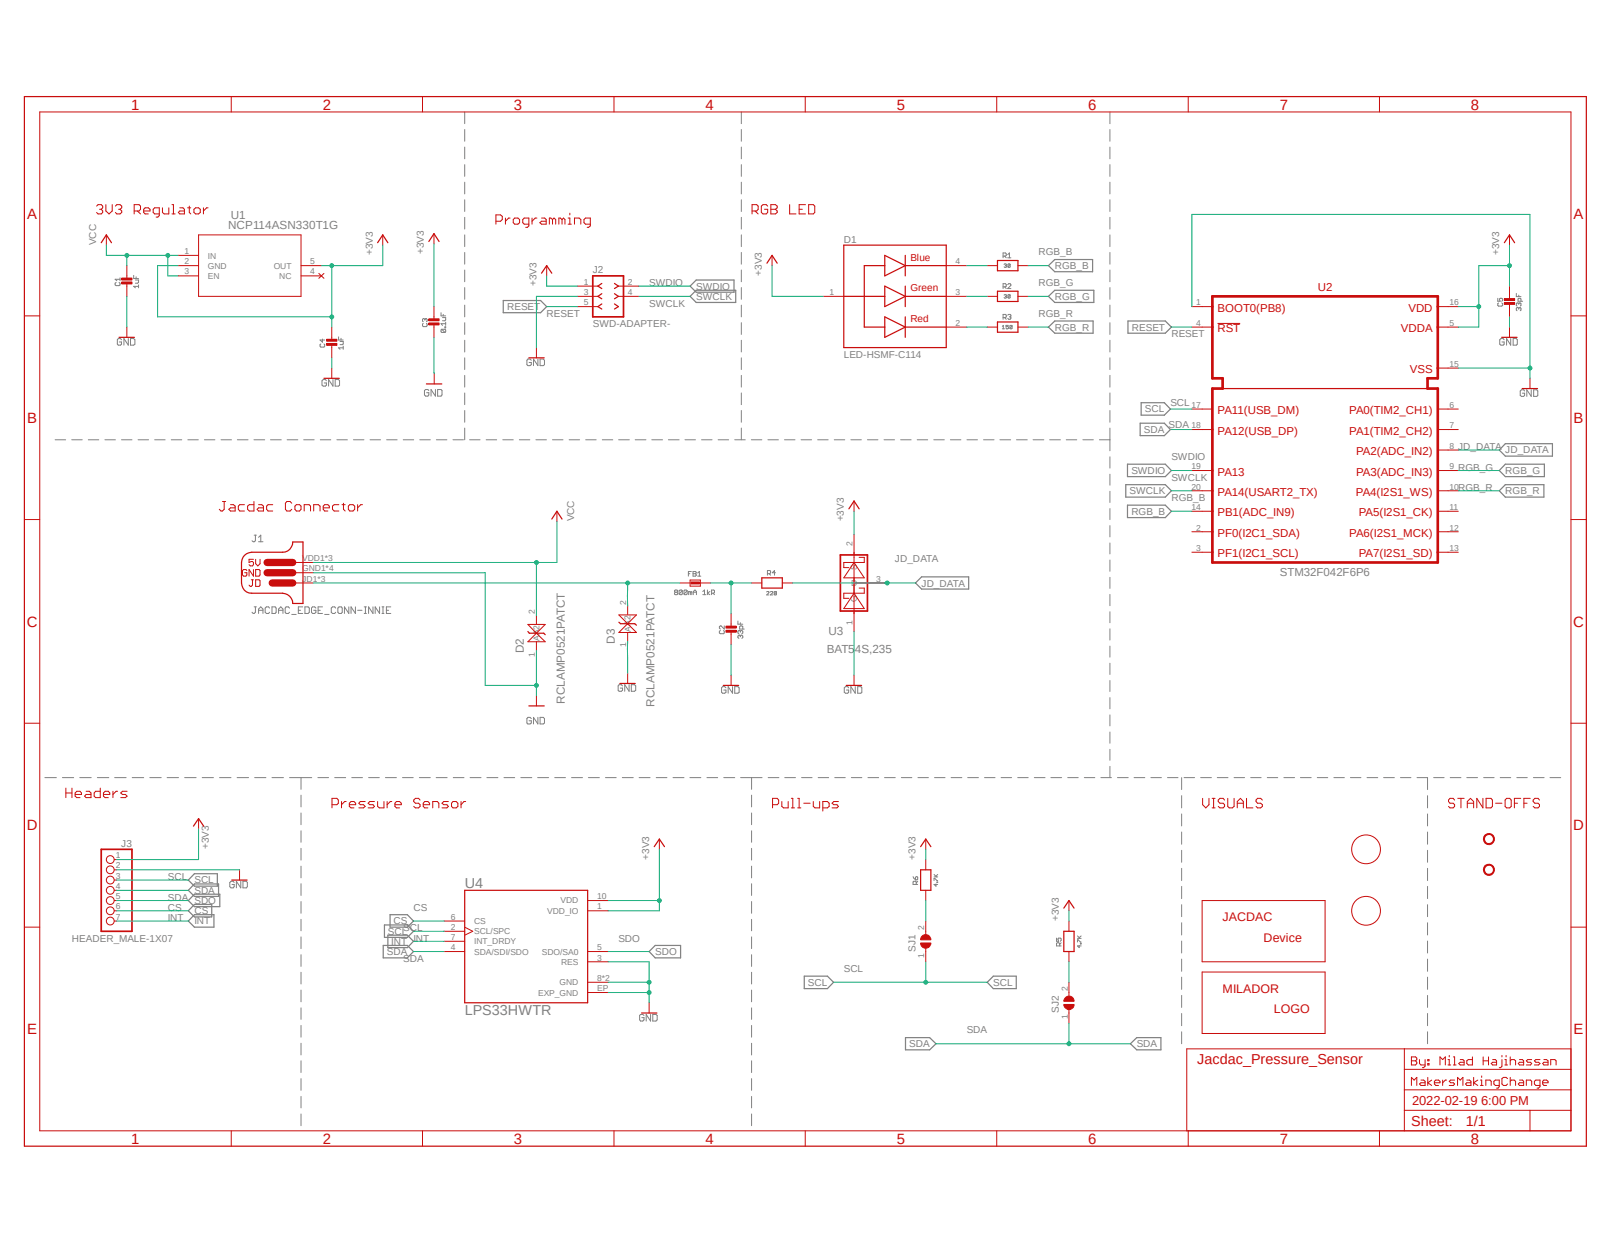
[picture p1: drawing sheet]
<svg xmlns="http://www.w3.org/2000/svg" width="279mm" height="216mm" viewBox="0 0 279 216" stroke-linecap="round" stroke-linejoin="round" font-family="sans-serif">
<path d="M3.9 16.6l271.6 182.7M275.5 16.6l-271.6 182.7" fill="none" stroke="#fff" stroke-width=".17"/>
<g fill="none" stroke="#808080" stroke-width=".17">
<path d="M80.6 19.4v2.1M128.7 19.4v2.1M192.6 19.4v2.1M80.6 22.5v2M80.6 25.5v2.1M80.6 28.6v2M80.6 31.6v2.1M80.6 34.7v2M80.6 37.7v2.1M128.7 22.5v2M128.7 25.5v2.1M128.7 28.6v2"/>
<path d="M128.7 31.6v2.1M128.7 34.7v2M128.7 37.7v2.1M192.6 22.5v2M192.6 25.5v2.1M192.6 28.6v2M192.6 31.6v2.1M192.6 34.7v2M192.6 37.7v2.1M20.2 49l-.2 .1v.3l.2 .2h.5l.1-.2v-.3l-.1-.1M20.8 48.2v.5M20.8 48.5h-.8l.3 .2"/>
<path d="M21.1 59l-.2-.2h-.4l-.1 .2v.7l.1 .2h.4l.2-.2v-.3h-.4M22.3 58.8v1.1l-.8-1.1v1.1M22.6 58.8h.6l.2 .2v.7l-.2 .2h-.6zM23.2 47.8v.5h.8M23.5 48.6h.5v.4l-.5 .1M23.6 48v.3M24 49.7h-.8l.3 .3M24 49.4v.6M55.7 59.7l-.2 .1 .2 .4h.5l.1-.1-.1-.4M56 58.8v.6l-.5-.4h.8M58.8 58.5v.5h.8M59 59.3h.6v.4l-.2 .1h-.4"/>
<path d="M59.2 58.7v.3M73.4 56.1l-.1 .2 .1 .4h.6l.1-.2-.1-.4M73.7 55.5l-.3-.2-.1 .2 .1 .3M73.7 55.5l.2-.2 .2 .2-.1 .3M73.7 55.5v.1M76.5 54.3v.5h.8M76.7 57.1l-.2 .5 .2 .1h.5M76.7 57.1h.5l.1 .2-.1 .4M76.7 57.1l.5 .6M76.8 55.1h.5l-.1 .6h-.4M76.9 54.6v.2M77.2 56.7h.1v.2h-.1z"/>
<path d="M77.3 55.9v.6M77.3 56.2h-.8l.3 .3M80.6 40.8v2M80.6 43.8v2M80.6 46.9v2M80.6 49.9v2M80.6 53v2M80.6 56v2M80.6 59.1v2M128.7 40.8v2M128.7 43.8v2M128.7 46.9v2"/>
<path d="M128.7 49.9v2M128.7 53v2M128.7 56v2M128.7 59.1v2M173.9 56.6l.2-.1v.6M173.9 57.1h.4M174.1 55.1h.4l.1-.1-.1-.4h-.4v.8M174.1 44.4h.4l.1-.1-.1-.4h-.4v.8M174.1 49.8h.4l.1-.1-.1-.5h-.4v.9M174.2 45.9h.5l-.2 .2M174.2 51.2h.5l-.2 .2M174.3 44.4l.3 .3"/>
<path d="M174.3 49.8l.3 .3M174.3 55.1l.3 .3M174.5 46.1h.1M174.5 51.4h.1M174.5 46.1l.2 .2h-.5M174.5 51.4l.2 .2h-.5M174.9 44.2l.3-.3v.8M174.9 44.7h.5M174.9 49.4l.1-.2h.3l.1 .3-.5 .6h.5M174.9 54.7l.4-.1 .1 .1-.1 .3M175 56.5h-.4v.3l.2-.2 .2 .2-.1 .3-.3-.1M175.2 55h.1"/>
<path d="M175.3 45.9h-.4v.4M175.3 45.9v.4h-.4M175.3 51.2h-.4v.4M175.3 51.2v.4h-.4M175.3 45.9l-.4 .4M175.3 51.2l-.4 .4M175.3 55l.1 .1-.1 .3h-.3l-.1-.2M175.6 56.6v.4h-.3M175.6 56.6h-.3v.4M175.6 56.6l-.3 .4M192.6 40.8v2M192.6 43.8v2"/>
<path d="M192.6 46.9v2M192.6 49.9v2M192.6 53v2M192.6 56v2M192.6 59.1v2M259.9 51.8v.5h.4l-.1-.3 .1-.2 .5 .1v.3l-.2 .1M260.1 52.6l-.2 .1 .2 .4h.5l.2-.1v-.3l-.2-.1M261 59l-.1-.2h-.4l-.2 .2v.7l.2 .2h.4l.1-.2v-.3h-.4M262.2 58.8v1.1l-.7-1.1v1.1M262.6 58.8h.5l.2 .2v.7l-.2 .2h-.5zM263.1 50.9v.6h.8M263.6 53.5l-.2-.1-.3 .1 .2 .4"/>
<path d="M263.6 52.7l-.2-.1-.3 .1 .2 .4M263.6 53.5l.1-.1 .2 .1-.1 .4M263.6 51.2v.3M263.6 52.7v.1M263.6 53.5v.2M263.6 52.7l.1-.1 .2 .1-.1 .4M263.9 52.3v-.4l-.3-.1-.2 .1v.4h.8M9.6 76.3h1.8M12.4 76.3h1.9M15.3 76.3h1.8M18.2 76.3h1.8M21.1 76.3h1.8"/>
<path d="M24 76.3h1.8M26.8 76.3h1.9M29.7 76.3h1.8M32.6 76.3h1.8M35.5 76.3h1.8M38.4 76.3h1.8M41.2 76.3h1.9M44.1 76.3h1.8M46.9 76.3h1.9M49.8 76.3h1.9M52.7 76.3h1.8M55.6 76.3h1.8"/>
<path d="M56.6 66.1l-.1-.2h-.4l-.2 .2v.7l.2 .2h.4l.1-.2v-.3h-.3M57.8 65.9v1.1l-.8-1.1v1.1M58.2 65.9h.6l.1 .2v.7l-.1 .2h-.6zM58.5 76.3h1.8M59.6 60.4h-.8l.2 .2M59.6 60.1v.5M61.3 76.3h1.9M64.2 76.3h1.8M67.1 76.3h1.8M70 76.3h1.8M72.9 76.3h1.8M74.4 67.8l-.1-.2h-.4l-.2 .2v.7l.2 .2h.4l.1-.2v-.3h-.4"/>
<path d="M75.6 67.6v1.1l-.8-1.1v1.1M75.7 76.3h1.9M75.9 67.6h.6l.2 .2v.7l-.2 .2h-.6zM78.6 76.3h1.8M80.6 62.1v2M80.6 65.2v2M80.6 68.2v2M80.6 71.2v2.1M80.6 74.3v2M81.5 76.3h1.8M84.4 76.3h1.8M87.2 76.3h1.9"/>
<path d="M90.1 76.3h1.8M92.2 62.5l-.2-.2h-.4l-.2 .2v.8l.2 .2h.4l.2-.2v-.4h-.4M93 76.3h1.8M93.3 62.3v1.2l-.7-1.2v1.2M93.7 62.3h.6l.2 .2v.8l-.2 .2h-.6zM95.9 76.3h1.8M98.8 76.3h1.8M101.6 76.3h1.9M104.5 76.3h1.8M107.4 76.3h1.8M110.2 76.3h1.9M113.1 76.3h1.9"/>
<path d="M116 76.3h1.9M118.9 76.3h1.8M121.8 76.3h1.8M124.6 76.3h1.8M127.5 76.3h1.8M128.7 62.1v2M128.7 65.2v2M128.7 68.2v2M128.7 71.2v2.1M128.7 74.3v2M130.4 76.3h1.8M133.3 76.3h1.8"/>
<path d="M136.1 76.3h1.9M139 76.3h1.8M141.9 76.3h1.8M144.8 76.3h1.8M147.7 76.3h1.8M150.5 76.3h1.9M153.4 76.3h1.8M156.3 76.3h1.8M159.2 76.3h1.8M162.1 76.3h1.8M164.9 76.3h1.9M167.8 76.3h1.8"/>
<path d="M170.7 76.3h1.8M173.5 76.3h1.9M176.4 76.3h1.9M179.3 76.3h1.8M182.2 76.3h1.8M185 76.3h1.9M187.9 76.3h1.8M190.8 76.3h1.8M192.6 62.1v2M192.6 65.2v2M192.6 68.2v2M192.6 71.2v2.1"/>
<path d="M192.6 74.3v3.9M192.6 79.3v1.9M264.6 67.9l-.2-.3h-.4l-.2 .3v.7l.2 .2h.4l.2-.2v-.4h-.4M265.7 67.6v1.2l-.7-1.2v1.2M266.1 67.6h.6l.2 .3v.7l-.2 .2h-.6zM44.1 92.9h.4M44.3 92.9v1l-.2 .1-.4-.1M44.9 94h.7M44.9 93.3l.4-.4v1.1M119.5 99.6h.2M120 99.2h-.5v.8M120.3 99.2h.4l.1 .1-.1 .3 .1 .3-.1 .1h-.4z"/>
<path d="M120.3 99.6h.4M121.1 100h.5M121.1 99.4l.3-.2v.8M133.2 99.6h.4l.1-.5-.1-.1h-.4v.8M133.5 99.6l.2 .2M134.6 99.4h-.6l.4-.4v.8M192.6 82.3v1.9M192.6 85.3v1.9M192.6 88.3v1.9M192.6 91.2v2M192.6 94.2v1.9M192.6 97.2v1.9"/>
<path d="M44.1 105.3h.4M44.3 105.3v1l-.2 .2-.4-.2M44.9 106.5v-.8l.4-.4 .3 .4v.8M44.9 105.9h.7M46.8 105.5l-.2-.2h-.4l-.2 .2v.8l.2 .2h.4l.2-.2M47.2 105.3h.6l.1 .2v.8l-.1 .2h-.6zM48.3 105.9h.8M48.3 106.5v-.8l.4-.4 .4 .4v.8M50.2 105.5l-.2-.2h-.3l-.2 .2v.8l.2 .2h.3l.2-.2M50.6 106.6h.8M51.8 105.9h.4M52.5 105.3h-.7v1.2h.7"/>
<path d="M52.9 105.3h.6l.2 .2v.8l-.2 .2h-.6zM54.8 105.5l-.2-.2h-.4l-.1 .2v.8l.1 .2h.4l.2-.2v-.4h-.4M55.2 105.9h.4M56 105.3h-.8v1.2h.8M56.3 106.6h.8M58.3 105.5l-.2-.2h-.4l-.2 .2v.8l.2 .2h.4l.2-.2M58.8 105.3h.4l.2 .2v.8l-.2 .2h-.4l-.2-.2v-.8zM60.5 105.3v1.2l-.7-1.2v1.2M61.7 105.3v1.2l-.8-1.2v1.2M62.1 105.9h.7M63.2 106.5h.4M63.2 105.3h.4"/>
<path d="M63.4 105.3v1.2M64.7 105.3v1.2l-.7-1.2v1.2M65.9 105.3v1.2l-.8-1.2v1.2M66.3 106.5h.3M66.3 105.3h.3M66.5 105.3v1.2M67.1 105.9h.3M67.8 105.3h-.7v1.2h.7M108 119l-.2-.2h-.4l-.1 .2v.8l.1 .2h.4l.2-.2v-.4h-.3M109.2 118.8v1.2l-.8-1.2v1.2M109.6 118.8h.5l.2 .2v.8l-.2 .2h-.5zM117.2 102.8l-.1-.1 .1-.3 .4 .1-.1 .3"/>
<path d="M117.2 102.8l-.1 .2 .1 .2 .4-.1-.1-.3M117.2 102.8h.3M118.4 102.5l-.1-.1-.4 .1v.6M118.4 102.5v.6l-.1 .1-.4-.1M118.4 102.5l-.5 .6M119.3 102.5l-.2-.1-.4 .1v.6M119.3 102.5v.6l-.2 .1-.4-.1M119.3 102.5l-.6 .6M119.8 102.8l-.3-.1v.5M119.8 102.8v.4M119.8 102.8l.1-.1 .2 .1v.4M120.3 102.8h.6"/>
<path d="M120.3 103.2v-.5l.3-.3 .3 .3v.5M122 103.2h.5M122 102.7l.3-.3v.8M122.8 102.4v.8M123.2 102.7l-.4 .3 .4 .2M123.5 103h.4l.1-.2-.1-.4h-.4v.8M123.7 103l.3 .2M125 109.4l-.2 .2v.3l.2 .1h.6l.1-.1-.1-.5M125.7 108.6v.6l-.6-.6-.3 .2v.2l.2 .2M126 119.4l-.2-.2h-.4l-.2 .2v.7l.2 .2h.4l.2-.2v-.3h-.4M127.1 119.2v1.1l-.7-1.1v1.1M127.5 119.2h.6l.2 .2v.7l-.2 .2h-.6z"/>
<path d="M128.1 107.8v.5h.8M128.5 110.4l-.1-.2-.3 .2v.3l.1 .1M128.5 109.6l-.1-.2-.3 .2v.3l.1 .1M128.5 110.4l.1-.2 .3 .2v.3l-.2 .1M128.5 108.1v.2M128.5 109.6v.1M128.5 110.4v.1M128.5 109.6l.1-.2 .3 .2v.3l-.2 .1M128.9 109.2v-.4l-.2-.2-.3 .2v.4h.8M133.1 102.7h.3l-.3 .6h.3M133.7 102.7h.4l-.4 .6h.4M134.7 102.7h-.3v.5"/>
<path d="M134.7 102.7v.5h-.3M134.7 102.7l-.3 .5M147.3 119.4l-.2-.2h-.4l-.2 .2v.7l.2 .2h.4l.2-.2v-.3h-.4M148.4 119.2v1.1l-.7-1.1v1.1M148.8 119.2h.6l.2 .2v.7l-.2 .2h-.6zM192.6 100.2v1.9M192.6 103.2v1.9M192.6 106.2v1.9M192.6 109.1v2M192.6 112.1v1.9M192.6 115.1v2M192.6 118.1v1.9"/>
<path d="M7.8 135h2M10.8 135h2M13.8 135h2M16.9 135h2M19.9 135h2M22.9 135h2M26 135h2M29 135h2M32 135h2M35.1 135h1.9M38.1 135h2M41.1 135h2"/>
<path d="M44.2 135h1.9M47.2 135h2M50.2 135h3.9M52.2 135v2M52.2 138v2M55.2 135h1.8M58.1 135h1.9M61 135h1.9M64 135h1.8M66.9 135h1.9M69.8 135h1.9M72.8 135h1.9"/>
<path d="M75.7 135h1.9M78.7 135h1.8M81.6 135h1.9M84.5 135h1.9M87.5 135h1.8M90.4 135h1.9M92.2 124.7l-.2-.2h-.4l-.2 .2v.8l.2 .1h.4l.2-.1v-.4h-.4M93.3 135h1.9M93.3 124.5v1.1l-.7-1.1v1.1M93.7 124.5h.6l.2 .2v.8l-.2 .1h-.6zM96.3 135h1.8M99.2 135h1.9"/>
<path d="M102.1 135h1.9M105.1 135h1.8M108 135h1.9M110.9 135h1.9M113.9 135h1.8M116.8 135h1.9M119.7 135h1.9M122.7 135h1.8M125.6 135h1.9M128.5 135h3.7M130.4 135v2M130.4 138v2"/>
<path d="M133.3 135h1.9M136.2 135h1.8M139.1 135h1.8M142 135h1.8M144.9 135h1.8M147.7 135h1.9M150.6 135h1.9M153.5 135h1.9M156.4 135h1.8M159.3 135h1.8M162.2 135h1.8M165.1 135h1.8"/>
<path d="M167.9 135h1.9M170.9 135h1.8M173.7 135h1.9M176.6 135h1.8M179.5 135h1.9M182.4 135h1.8M185.3 135h1.8M188.2 135h1.8M191.1 135h1.8M192.6 121.1v1.9M192.6 124.1v1.9M192.6 127v2"/>
<path d="M192.6 130v2M192.6 133v2M193.9 135h1.9M196.8 135h1.9M199.7 135h1.8M202.6 135h1.8M205.1 135v2M205.1 138.1v2.1M205.5 135h1.8M208.4 135h1.8M211.2 135h1.9M214.2 135h1.8"/>
<path d="M217 135h1.9M219.9 135h1.8M222.8 135h1.9M225.7 135h1.8M228.6 135h1.8M231.5 135h1.8M234.4 135h1.8M237.2 135h1.9M240.1 135h1.9M243 135h1.9M245.9 135h1.8v2M247.7 138.1v2.1"/>
<path d="M248.8 135h1.8M251.7 135h1.8M254.6 135h1.8M257.5 135h1.8M260.3 135h1.9M263.2 135h1.8M266.1 135h1.9M269 135h1.8M40.6 153.2l-.1-.2h-.4l-.2 .2v.7l.2 .2h.4l.1-.2v-.4h-.3M41.8 153v1.1l-.8-1.1v1.1M42.2 153h.6l.1 .2v.7l-.1 .2h-.6zM52.2 141.1v2"/>
<path d="M52.2 144.2v2M52.2 147.2v2.1M52.2 150.3v2.1M52.2 153.4v2M52.2 156.5v2M52.2 159.6v1.9M130.4 141.1v2M130.4 144.2v2M130.4 147.2v2.1M130.4 150.3v2.1M130.4 153.4v2M130.4 156.5v2"/>
<path d="M130.4 159.6v1.9M158.5 152.1l.4 .6M158.9 152.3l.1-.2 .3 .2-.2 .4h-.2zM159 153.5v-.4l-.1-.1-.4 .1v.4h.8M159.3 153l-.3 .2M162.1 152.8v-.4l.6 .4M162.1 152.2h.6M162.1 151.8l.4 .4M162.4 153.4v.4l-.3-.3h.6M162.6 153.1l.1 .1zM162.7 151.8l-.3 .3M205.1 141.3v2"/>
<path d="M205.1 144.4v2.1M205.1 147.6v2M205.1 150.7v2.1M205.1 153.8v2.2M205.1 157v2.1M247.7 141.3v2M247.7 144.4v2.1M247.7 147.6v2M247.7 150.7v2.1M247.7 153.8v2.2M247.7 157v2.1M52.2 162.6v2"/>
<path d="M52.2 165.7v2M52.2 168.7v2.1M52.2 171.8v2.1M52.2 174.9v2M52.2 178v2M111.8 176.2l-.3-.1h-.3l-.2 .1v.8l.2 .2h.3l.3-.2v-.4h-.4M112.9 176.1v1.1l-.8-1.1v1.1M113.3 176.1h.5l.2 .1v.8l-.2 .2h-.5zM130.4 162.6v2M130.4 165.7v2M130.4 168.7v2.1M130.4 171.8v2.1"/>
<path d="M130.4 174.9v2M130.4 178v2M183.3 162.8v.6h.4l-.1-.3 .1-.3 .4 .1-.1 .5M183.9 164.2v-.5l-.4-.1-.2 .1v.5h.8M184.1 163.6l-.2 .3M187 163.5v-.4l.6 .4M187 162.9h.6M187 162.4l.4 .5M187.3 164.1v.4l-.3-.3h.6M187.5 163.7h.1v.1h-.1zM187.6 162.4l-.3 .3M205.1 160.1v2.2"/>
<path d="M205.1 163.3v2.1M205.1 166.5v2.1M205.1 169.6v2.1M205.1 172.8v2M205.1 175.9v2.1M205.1 179.1v2M247.7 160.1v2.2M247.7 163.3v2.1M247.7 166.5v2.1M247.7 169.6v2.1M247.7 172.8v2M247.7 175.9v2.1"/>
<path d="M247.7 179.1v2M52.2 181.1v2M52.2 184.1v2M52.2 187.2v2M52.2 190.3v2M52.2 193.3v2.1M130.4 181.1v2M130.4 184.1v2M130.4 187.2v2M130.4 190.3v2M130.4 193.3v2.1"/>
</g>
<g fill="none" stroke="#808080" stroke-width=".21">
<path d="M87.3 52.2h6.5l1.1 1-1.1 1.1h-6.5zM119.8 49.7l1-1.1h6.6v2.1h-6.6zM119.8 51.4l1-1h6.9v2.1h-6.9zM181.9 56.8l1.1-1.1h6.7v2.1h-6.7zM181.9 51.4l1.1-1h6.8v2.1h-6.8zM181.9 46.1l1.1-1.1h6.6v2.2h-6.6zM195.7 55.7h6.5l1.1 1.1-1.1 1h-6.5zM197.9 73.4h4.2l1 1.1-1 1.1h-4.2zM198 69.9h4.1l1 1.1-1 1.1h-4.1zM261.2 77h8.2v2.2h-8.2l-1-1.1zM195.4 84.1h6.8l1.1 1.1-1.1 1.1h-6.8zM195.7 80.6h6.5l1.1 1.1-1.1 1h-6.5z"/>
<path d="M195.7 87.7h6.5l1.1 1-1.1 1.1h-6.5zM260.2 85.2l1-1.1h6.7v2.2h-6.7zM261.2 80.6h6.8v2.1h-6.8l-1-1zM158.9 101.2l1-1.1h8.2v2.1h-8.2zM33.7 153.4h4.2v2.2h-4.2l-1-1.1zM33.7 158.7h3.4v2.2h-3.4l-1-1zM33.7 157h3v2.1h-3l-1-1zM33.7 155.2h4.4v2.2h-4.4l-1-1.1zM33.7 151.6h4v2.2h-4l-1-1.1zM67.7 158.7h3l1.1 1.2-1.1 1h-3zM66.5 164.1h4.2l1.1 1-1.1 1.1h-4.2zM66.7 160.5h4l1.1 1.1-1.1 1.1h-4z"/>
<path d="M67.3 162.3h3.4l1.1 1.1-1.1 1.1h-3.4zM112.6 165.1l1.1-1h4.4v2.1h-4.4zM139.6 169.4h4l1.1 1.1-1.1 1.1h-4zM171.3 170.5l1.1-1.1h4v2.2h-4zM157.1 180.1h4.2l1.1 1-1.1 1.1h-4.2zM196.2 181.1l1.1-1h4.2v2.1h-4.2z"/>
</g>
<g fill="none" stroke="#c90d0c" stroke-width=".17">
<path d="M16.8 35.8l.2-.3h.6l.2 .3v.3l-.2 .2M17.3 36.3h.3M17.6 36.3l.2 .3v.3l-.2 .2h-.6l-.2-.2M18.4 35.5v1.1l.5 .5 .6-.5v-1.1M20 35.8l.3-.3h.5l.3 .3v.3l-.3 .2M20.6 36.3h.2M20.8 36.3l.3 .3v.3l-.3 .2h-.5l-.3-.2M23.3 36.6h.8l.3-.3v-.5l-.3-.3h-.8v1.6M23.8 36.6l.6 .5M24.9 36.6h1.1v-.3l-.3-.2h-.5l-.3 .2v.6l.3 .2h.5M27.6 37.1h-.8l-.2-.2v-.6l.2-.2h.8v1.3l-.2 .3h-.3M28.2 36.1v.8l.3 .2h.8v-1"/>
<path d="M29.8 35.5h.3v1.6M29.8 37.1h.6M31.2 36.1h.5l.3 .2v.8h-.8l-.3-.2 .3-.3h.8M32.6 36.1h.5M32.9 35.8v1.1l.2 .2M33.7 36.3l.3-.2h.5l.3 .2v.6l-.3 .2h-.5l-.3-.2zM35.3 36.1v1M36.1 36.1h-.2l-.6 .5M86.1 38.4h.8l.3-.3v-.6l-.3-.2h-.8v1.6M87.7 37.8v1.1M88.5 37.8h-.2l-.6 .6M89.3 37.8h.6l.3 .3v.6l-.3 .2h-.6l-.2-.2v-.6z"/>
<path d="M91.8 38.9h-.8l-.3-.2v-.6l.3-.3h.8v1.4l-.3 .3h-.3M92.3 37.8v1.1M93.2 37.8h-.3l-.6 .6M94 37.8h.5l.3 .3v.8h-.8l-.3-.2 .3-.3h.8M95.9 38.1l-.3-.3h-.3v1.1M95.9 38.1v.8M95.9 38.1l.2-.3 .3 .3v.8M97.5 38.1l-.3-.3h-.2v1.1M97.5 38.1v.8M97.5 38.1l.3-.3 .2 .3v.8M98.6 37.8h.3v1.1M98.6 38.9h.5"/>
<path d="M98.9 37v.3M99.7 38.9v-1.1h.8l.3 .3v.8M102.4 38.9h-.8l-.3-.2v-.6l.3-.3h.8v1.4l-.2 .3h-.3M130.5 36.6h.8l.3-.3v-.5l-.3-.3h-.8v1.6M131 36.6l.6 .5M133.2 35.8l-.2-.3h-.6l-.3 .3v1.1l.3 .2h.6l.2-.2v-.6h-.5M133.8 35.5h.8l.3 .3v.3l-.3 .2 .3 .3v.3l-.3 .2h-.8zM133.8 36.3h.8M137 35.5v1.6h1.1M138.7 36.3h.5M139.8 35.5h-1.1v1.6h1.1M140.3 35.5h.8l.3 .3v1.1l-.3 .2h-.8z"/>
<path d="M38.6 87h.6M38.9 87v1.4l-.3 .3h-.2l-.3-.3M40 87.6h.5l.3 .2v.9h-.8l-.3-.3 .3-.3h.8M42.4 87.6h-.8l-.2 .2v.6l.2 .3h.8M44.1 87v1.7h-.8l-.3-.3v-.6l.3-.2h.8M44.9 87.6h.5l.3 .2v.9h-.8l-.3-.3 .3-.3h.8M47.3 87.6h-.8l-.2 .2v.6l.2 .3h.8M50.6 87.3l-.3-.3h-.5l-.3 .3v1.1l.3 .3h.5l.3-.3M51.2 87.8l.2-.2h.6l.2 .2v.6l-.2 .3h-.6l-.2-.3zM52.8 88.7v-1.1h.8l.3 .2v.9M54.4 88.7v-1.1h.8l.3 .2v.9M56.1 88.1h1v-.3l-.2-.2h-.6l-.2 .2v.6l.2 .3h.6"/>
<path d="M58.8 87.6h-.8l-.3 .2v.6l.3 .3h.8M59.4 87.6h.5M59.6 87.3v1.1l.3 .3M60.5 87.8l.2-.2h.6l.3 .2v.6l-.3 .3h-.6l-.2-.3zM62.1 87.6v1.1M62.9 87.6h-.3l-.5 .5M11.4 136.8v1.6M11.4 137.6h1.1M12.5 136.8v1.6M13 137.9h1.1v-.3l-.2-.3h-.6l-.3 .3v.6l.3 .2h.6M14.9 137.3h.6l.3 .3v.8h-.9l-.2-.2 .2-.3h.9M17.4 136.8v1.6h-.8l-.3-.2v-.6l.3-.3h.8"/>
<path d="M17.9 137.9h1.1v-.3l-.2-.3h-.6l-.3 .3v.6l.3 .2h.6M19.6 137.3v1.1M20.4 137.3h-.2l-.6 .6M22.1 137.3h-.8l-.3 .3 .3 .3h.5l.3 .3-.3 .2h-.8M57.6 139.7h.9l.2-.3v-.5l-.2-.3h-.9v1.6M59.3 139.1v1.1M60.1 139.1h-.3l-.5 .6M60.6 139.7h1.1v-.3l-.3-.3h-.5l-.3 .3v.6l.3 .2h.5M63.4 139.1h-.9l-.2 .3 .2 .3h.6l.3 .3-.3 .2h-.8M65 139.1h-.8l-.3 .3 .3 .3h.5l.3 .3-.3 .2h-.8M65.5 139.1v.9l.3 .2h.8v-1.1M67.2 139.1v1.1"/>
<path d="M68 139.1h-.3l-.5 .6M68.5 139.7h1.1v-.3l-.3-.3h-.5l-.3 .3v.6l.3 .2h.5M72.9 138.9l-.3-.3h-.5l-.3 .3v.2l.3 .3h.5l.3 .3v.3l-.3 .2h-.5l-.3-.2M73.4 139.7h1.1v-.3l-.2-.3h-.6l-.3 .3v.6l.3 .2h.6M77.8 139.1h-.8l-.3 .3 .3 .3h.6l.2 .3-.2 .2h-.9M78.6 139.1h.6l.3 .3v.6l-.3 .2h-.6l-.2-.2v-.6zM80 139.1v1.1M80.8 139.1h-.3l-.5 .6M134.1 139.7h.8l.2-.3v-.5l-.2-.3h-.8v1.6M135.7 139.1v.9l.3 .2h.8v-1.1M137.3 138.6h.3v1.6M138.4 138.6h.3v1.6"/>
<path d="M139.5 139.4h1.1M141.1 139.1v.9l.3 .2h.8v-1.1M145.5 139.1h-.8l-.3 .3 .3 .3h.5l.3 .3-.3 .2h-.8M208.7 138.6v1.1l.6 .5 .5-.5v-1.1M210.4 138.6h.5M210.6 138.6v1.6M212.5 138.9l-.2-.3h-.6l-.3 .3v.2l.3 .3h.6l.2 .3v.3l-.2 .2h-.6l-.3-.2M213.1 138.6v1.4l.2 .2h.6l.3-.2v-1.4M214.7 139.4h1.1M216.3 138.6v1.6h1.1M219.1 138.9l-.3-.3h-.6l-.2 .3v.2l.2 .3h.6l.3 .3v.3l-.3 .2h-.6l-.2-.2M252.4 138.9l-.2-.3h-.6l-.2 .3v.2l.2 .3h.6l.2 .3v.3l-.2 .2h-.6l-.2-.2"/>
<path d="M253 138.6h1.1M253.5 138.6v1.6M254.6 139.4h1.1M257.3 138.6v1.6l-1-1.6v1.6M257.9 138.6h.8l.3 .3v1.1l-.3 .2h-.8zM259.5 139.4h1.1M261.5 138.6h.5l.3 .3v1.1l-.3 .2h-.5l-.3-.2v-1.1zM262.8 139.4h.6M263.9 138.6h-1.1v1.6M264.5 139.4h.5M265.6 138.6h-1.1v1.6M267.2 138.9l-.3-.3h-.5l-.3 .3v.2l.3 .3h.5l.3 .3v.3l-.3 .2h-.5l-.3-.2"/>
<path d="M75.1 140.2v-1.1h.8l.3 .3v.8M137.3 140.2h.6M138.4 140.2h.6M142.8 140.2h.8l.3-.2v-.6l-.3-.3h-.8v1.7M210.4 140.2h.5M214.7 140.2v-1.1l.6-.5 .5 .5v1.1M254.6 140.2v-1.1l.6-.5 .5 .5v1.1M244.9 183.4h.8l.2 .2v.3l-.2 .2 .2 .3v.2l-.2 .2h-.8zM244.9 188.4v-1.4l.5 .5 .5-.5v1.4M244.9 184.1h.8M246.3 183.9v.7l.3 .2h.7M246.6 187.5h.5l.2 .2v.7h-.7l-.3-.3 .3-.2h.7"/>
<path d="M247.3 183.9v1.1l-.2 .3h-.3M247.8 184.6h.2v.2h-.2zM247.8 183.9h.2v.2h-.2zM247.8 187v1.4M248.5 187.5l-.7 .4 .7 .5M248.9 187.9h1v-.2l-.3-.2h-.4l-.3 .2v.4l.3 .3h.4M249.9 184.8v-1.4l.5 .5 .4-.5v1.4M250.4 187.5v.9M251 187.5h-.2l-.4 .4M251.3 184.8h.5M251.3 183.9h.2v.9M251.5 183.2v.2"/>
<path d="M252.2 183.4h.2v1.4M252.2 184.8h.5M252.4 187.5h-.6l-.3 .2 .3 .2h.4l.2 .2-.2 .3h-.7M252.9 188.4v-1.4l.5 .5 .5-.5v1.4M253.4 183.9h.5l.2 .2v.7h-.7l-.2-.2 .2-.2h.7M254.6 187.5h.4l.3 .2v.7h-.7l-.3-.3 .3-.2h.7M255.5 183.4v1.4h-.7l-.2-.2v-.5l.2-.2h.7M255.7 187v1.4M256.5 187.5l-.8 .4 .8 .5M256.9 187.5h.2v.9M256.9 188.4h.5M257.1 186.7v.3"/>
<path d="M257.4 184.1h.9M257.4 183.4v1.4M257.9 188.4v-.9h.7l.2 .2v.7M258.3 183.4v1.4M259 183.9h.5l.2 .2v.7h-.7l-.2-.2 .2-.2h.7M260.2 188.4h-.7l-.3-.3v-.4l.3-.2h.7v1.1l-.2 .2h-.3M260.6 183.9v1.1l-.2 .3h-.2M260.6 183.2v.2M261.2 184.8h.4M261.2 183.9h.2v.9M261.4 183.2v.2M261.6 187.2l-.2-.2h-.5l-.3 .2v.9l.3 .3h.5l.2-.3"/>
<path d="M262.1 184.1l.2-.2h.5l.2 .2v.7M262.1 183.4v1.4M262.1 187v1.4M262.1 187.7l.2-.2h.5l.2 .2v.7M263.7 183.9h.5l.2 .2v.7h-.7l-.2-.2 .2-.2h.7M263.7 187.5h.5l.2 .2v.7h-.7l-.2-.3 .2-.2h.7M264.9 188.4v-.9h.7l.2 .2v.7M265.8 183.9h-.7l-.2 .2 .2 .3h.5l.2 .2-.2 .2h-.7M267.3 183.9h-.8l-.2 .2 .2 .3h.5l.3 .2-.3 .2h-.7M267.3 188.4h-.8l-.2-.3v-.4l.2-.2h.8v1.1l-.3 .2h-.3M267.7 187.9h.9v-.2l-.2-.2h-.5l-.2 .2v.4l.2 .3h.5M267.9 183.9h.5l.2 .2v.7h-.7l-.2-.2 .2-.2h.7"/>
<path d="M269.1 184.8v-.9h.7l.2 .2v.7"/>
</g>
<path d="M257.7 144.9a.97 .97 0 0 1 1.5 .2 .97 .97 0 0 1-.5 1.4 .97 .97 0 0 1-1.3-.9h.2a.79 .79 0 0 1 1-.8 .79 .79 0 0 1 .4 1.3 .79 .79 0 0 1-1.3-.2l-.1-.3h-.2z" fill-rule="evenodd" fill="#c90d0c"/>
<path d="M257.7 144.9a.97 .97 0 0 1 1.5 .2 .97 .97 0 0 1-.5 1.4 .97 .97 0 0 1-1.3-.9h.2a.79 .79 0 0 1 1-.8 .79 .79 0 0 1 .4 1.3 .79 .79 0 0 1-1.3-.2l-.1-.3h-.2z" fill="none" stroke="#c90d0c" stroke-width=".17"/>
<path d="M257.7 150.2a.97 .97 0 0 1 1.5 .2 .97 .97 0 0 1-.5 1.4 .97 .97 0 0 1-1.3-.8h.2a.79 .79 0 0 1 1-.9 .79 .79 0 0 1 .4 1.3 .79 .79 0 0 1-1.3-.1l-.1-.3h-.2z" fill-rule="evenodd" fill="#c90d0c"/>
<g fill="none" stroke="#c90d0c" stroke-width=".17">
<path d="M30.9 44.3h3.6M30.9 46.1h3.6M30.9 47.9h3.6M34.5 40.8h17.7v10.6h-17.7zM52.2 46.1h3.6M52.2 47.9h3.6M55.3 47.5l.9 .8M56.2 47.5l-.9 .8M57.6 63.9v1.8M96.6 88.7v1.8M93.1 120.7v1.8M77.1 159.9h3.5"/>
<path d="M102 156.3h3.5M102 158.1h3.5M257.7 150.2a.97 .97 0 0 1 1.5 .2 .97 .97 0 0 1-.5 1.4 .97 .97 0 0 1-1.3-.8h.2a.79 .79 0 0 1 1-.9 .79 .79 0 0 1 .4 1.3 .79 .79 0 0 1-1.3-.1l-.1-.3h-.2zM77.1 161.6h3.5M77.1 165.1h3.5M77.1 163.4h3.5M80.6 160.9l1.4 .7-1.4 .7M102 166.9h3.5M102 165.1h3.5M102 170.5h3.5M102 172.3h3.5"/>
</g>
<path d="M56.2 65.7h2.7M95.8 90.1l.8-1.4 .9 1.4M91.8 122.5h2.6M80.6 154.5h21.4v19.5h-21.4z" fill="none" stroke="#c90d0c" stroke-width=".21"/>
<path d="M56.7 59.6h1.8v.3h-1.8z" fill-rule="evenodd" fill="#c90d0c"/>
<path d="M56.7 59.6h1.8v.3h-1.8z" fill="none" stroke="#c90d0c" stroke-width=".17"/>
<path d="M56.7 58.9h1.8v.3h-1.8z" fill-rule="evenodd" fill="#c90d0c"/>
<g fill="none" stroke="#c90d0c" stroke-width=".17">
<path d="M18.5 40.8v1.7M56.7 58.9h1.8v.3h-1.8zM57.6 56.8v2.3M57.6 59.8v2.3M66.4 40.8v1.7M94.9 46.1v1.8M100.2 49.7h3.6M100.2 51.4h3.6M100.2 53.2h3.6M107.3 49.7h3.6M107.3 51.4h3.6M134 44.3v1.8"/>
<path d="M142.9 51.4h3.5M164.2 51.4h3.6M164.2 46.1h3.6M164.2 56.8h3.6M171.3 51.4h1.8M171.3 46.1h1.8M171.3 56.8h1.8M176.7 51.4h1.7M176.7 46.1h1.7M176.7 56.8h1.7M93.1 60.3v1.8M108.9 116.8v1.8"/>
<path d="M118 101.2h1.8M119.8 100.7h1.7v1h-1.7zM121.5 101.2h1.8"/>
</g>
<g fill="none" stroke="#c90d0c" stroke-width=".21">
<path d="M17.6 42.1l.9-1.3 .8 1.3M65.5 42.1l.9-1.3 .9 1.3M94 47.4l.9-1.3 .9 1.3M104.4 49.2l-.6 .5 .6 .4M104.4 51l-.6 .4 .6 .5M104.4 52.7l-.6 .5 .6 .4M106.6 51l.7 .4-.7 .5M106.6 49.2l.7 .5-.7 .4M106.6 52.7l.7 .5-.7 .4M133.1 45.7l.9-1.4 .9 1.4M146.4 51.4h7.1M146.4 42.5h17.8v17.8h-17.8z"/>
<path d="M153.5 44.3l3.6 1.8-3.6 1.8zM153.5 49.7l3.6 1.7-3.6 1.8zM153.5 55l3.6 1.8-3.6 1.7zM153.5 46.1h-3.5v10.7h3.5M157.1 44.3v3.6M157.1 49.7v3.5M157.1 55v3.5M157.1 46.1h7.1M157.1 56.8h7.1M157.1 51.4h7.1M173.1 45.2h3.6v1.8h-3.6zM173.1 50.5h3.6v1.8h-3.6z"/>
<path d="M173.1 55.9h3.6v1.8h-3.6zM91.8 62.1h2.6M107.6 118.6h2.6"/>
</g>
<path d="M102.9 47.9h5.3v7.1h-5.3z" fill="none" stroke="#c90d0c" stroke-width=".3"/>
<path d="M119.9 101h1.5v.3h-1.5z" fill-rule="evenodd" fill="#c90d0c"/>
<path d="M119.9 101h1.5v.3h-1.5z" fill="none" stroke="#c90d0c" stroke-width=".17"/>
<path d="M126 109.4h1.8v.3h-1.8z" fill-rule="evenodd" fill="#c90d0c"/>
<path d="M126 109.4h1.8v.3h-1.8z" fill="none" stroke="#c90d0c" stroke-width=".17"/>
<path d="M126 108.7h1.8v.3h-1.8z" fill-rule="evenodd" fill="#c90d0c"/>
<g fill="none" stroke="#c90d0c" stroke-width=".17">
<path d="M148.2 87v1.7M148.2 92.8v16.8M148.2 97.6l1.8 2.7h-3.6zM149.1 96.7h.9v.9h-3.6v.9h.9M126 108.7h1.8v.3h-1.8zM126.9 106.5v2.3M126.9 109.6v2.2M126.9 117.2v1.8M130.4 101.2h1.8M135.8 101.2h1.7M148.2 101.2h5.8M148.2 103l1.8 2.6h-3.6z"/>
<path d="M148.2 117.2v1.8M149.1 102.1h.9v.9h-3.6v.8h.9"/>
</g>
<path d="M147.3 88.3l.9-1.3 .9 1.3M125.5 119h2.7M132.2 100.3h3.6v1.8h-3.6zM146.9 119h2.6" fill="none" stroke="#c90d0c" stroke-width=".21"/>
<path d="M145.8 96.3h4.7v9.7h-4.7z" fill="none" stroke="#c90d0c" stroke-width=".3"/>
<path d="M21.1 48.9h1.8v.4h-1.8z" fill-rule="evenodd" fill="#c90d0c"/>
<path d="M21.1 48.9h1.8v.4h-1.8z" fill="none" stroke="#c90d0c" stroke-width=".17"/>
<path d="M21.1 48.3h1.8v.3h-1.8z" fill-rule="evenodd" fill="#c90d0c"/>
<g fill="none" stroke="#c90d0c" stroke-width=".17">
<path d="M6.9 19.4h265.7v176.9h-265.7zM40.1 16.8v2.6M73.3 16.8v2.6M106.6 16.8v2.6M139.7 16.8v2.6M173 16.8v2.6M206.2 16.8v2.6M239.4 16.8v2.6M4.2 54.8h2.7M21.1 48.3h1.8v.3h-1.8zM22 46.1v2.3M22 49.1v2.3"/>
<path d="M22 56.8v1.7M206.8 53.2h3.6M206.8 56.8h3.6M211.3 56.1h3.9M249.5 53.2h3.6M249.5 56.8h3.6M262 40.8v1.7M272.6 54.8h2.7M206.8 71h3.6M206.8 74.5h3.6M249.5 63.9h3.6M249.5 71h3.6"/>
<path d="M249.5 74.5h3.6M249.5 78.1h3.6M4.2 90.2h2.7M206.8 92.3h3.6M206.8 88.7h3.6M206.8 95.8h3.6M206.8 81.7h3.6M206.8 85.2h3.6M249.5 92.3h3.6M249.5 88.7h3.6M249.5 95.8h3.6M249.5 81.7h3.6"/>
<path d="M249.5 85.2h3.6M272.6 90.2h2.7M4.2 125.5h2.7M272.6 125.5h2.7M4.2 160.9h2.7M272.6 160.9h2.7M40.1 196.3v2.6M73.3 196.3v2.6M106.6 196.3v2.6M139.7 196.3v2.6M173 196.3v2.6M206.2 196.3v2.6"/>
<path d="M239.4 196.3v2.6M243.7 192.7h28.9M243.7 182v14.3M243.7 189.1h28.9M243.7 185.6h28.9M265.5 192.7v3.6M272.6 182h-66.6v14.3"/>
</g>
<path d="M4.2 16.8h271.1v182.1h-271.1zM20.7 58.5h2.6M261.1 42.1l.9-1.3 .8 1.3M212.2 67.4h35.5" fill="none" stroke="#c90d0c" stroke-width=".21"/>
<path d="M210.4 51.4h39.1v14.3h-1.8v1.7h1.8v30.2h-39.1v-30.2h1.8v-1.7h-1.8z" fill="none" stroke="#c90d0c" stroke-width=".47"/>
<path d="M261.1 52.5h1.7v.3h-1.7z" fill-rule="evenodd" fill="#c90d0c"/>
<path d="M261.1 52.5h1.7v.3h-1.7z" fill="none" stroke="#c90d0c" stroke-width=".17"/>
<path d="M261.1 51.8h1.7v.4h-1.7z" fill-rule="evenodd" fill="#c90d0c"/>
<g fill="none" stroke="#c90d0c" stroke-width=".17">
<path d="M261.1 51.8h1.7v.4h-1.7zM262 49.7v2.3M262 52.7v2.3M262 56.8v1.7M265.5 65.7v1.7M34.5 142.1v1.7M41.6 151v1.7M114.4 145.6v1.8M160.7 145.6v1.8M160.7 149.2v1.8M160.7 154.5v1.8M185.5 156.3v1.8"/>
<path d="M185.5 159.9v1.7M208.6 156.3h21.4v10.6h-21.4zM112.6 174v1.8M185.5 165.1v1.8M208.6 168.7h21.4v10.7h-21.4z"/>
</g>
<path d="M260.6 58.5h2.7M264.2 67.4h2.6M33.6 143.4l.9-1.3 .8 1.3M40.2 152.7h2.7M113.5 146.9l.9-1.3 .9 1.3M159.8 151h1.7v3.5h-1.7zM159.8 146.9l.9-1.3 .8 1.3M184.6 157.6l.9-1.3 .9 1.3M111.3 175.8h2.7M184.6 161.6h1.8v3.5h-1.8z" fill="none" stroke="#c90d0c" stroke-width=".21"/>
<path d="M159.9 162.6a.9 .9 0 0 1 1-.4 .9 .9 0 0 1 .6 .9h-1.7z" fill-rule="evenodd" fill="#c90d0c"/>
<path d="M159.9 162.6a.9 .9 0 0 1 1-.4 .9 .9 0 0 1 .6 .9h-1.7z" fill="none" stroke="#c90d0c" stroke-width=".17"/>
<path d="M159.8 163.7h1.7a.89 .89 0 0 1-.8 .9 .89 .89 0 0 1-.9-.9z" fill-rule="evenodd" fill="#c90d0c"/>
<path d="M160.7 159.9v2.3M159.8 163.7h1.7a.89 .89 0 0 1-.8 .9 .89 .89 0 0 1-.9-.9zM160.7 164.5v2.4" fill="none" stroke="#c90d0c" stroke-width=".17"/>
<path d="M185 173a.87 .87 0 0 1 1 0 .87 .87 0 0 1 .4 .8h-1.8l.2-.5z" fill-rule="evenodd" fill="#c90d0c"/>
<path d="M185 173a.87 .87 0 0 1 1 0 .87 .87 0 0 1 .4 .8h-1.8l.2-.5z" fill="none" stroke="#c90d0c" stroke-width=".17"/>
<path d="M184.6 174.3h1.8a.89 .89 0 0 1-.9 .9 .89 .89 0 0 1-.9-.9z" fill-rule="evenodd" fill="#c90d0c"/>
<g fill="none" stroke="#c90d0c" stroke-width=".17">
<path d="M75.3 40.6v1.7M19.9 149.2h.3M19.9 151h.3M19.9 152.7h.3M19.9 154.5h.3M19.9 156.3h.3M19.9 158.1h.3M19.9 159.9h.3M184.6 174.3h1.8a.89 .89 0 0 1-.9 .9 .89 .89 0 0 1-.9-.9zM185.5 170.5v2.4M185.5 175.2v2.4"/>
<circle cx="19.1" cy="152.7" r=".68"/>
<circle cx="19.1" cy="154.5" r=".68"/>
<circle cx="19.1" cy="149.2" r=".68"/>
<circle cx="19.1" cy="158.1" r=".68"/>
<circle cx="19.1" cy="156.3" r=".68"/>
<circle cx="19.1" cy="151" r=".68"/>
<circle cx="19.1" cy="159.9" r=".68"/>
<circle cx="237.1" cy="158.1" r="2.5"/>
<circle cx="237.1" cy="147.4" r="2.5"/>
</g>
<path d="M17.6 147.4h5.3v14.2h-5.3z" fill="none" stroke="#c90d0c" stroke-width=".3"/>
<path d="M74.4 41.9l.9-1.3 .9 1.3" fill="none" stroke="#c90d0c" stroke-width=".21"/>
<path d="M74.4 56h1.8v.4h-1.8z" fill-rule="evenodd" fill="#c90d0c"/>
<path d="M74.4 56h1.8v.4h-1.8z" fill="none" stroke="#c90d0c" stroke-width=".17"/>
<path d="M74.4 55.3h1.8v.4h-1.8z" fill-rule="evenodd" fill="#c90d0c"/>
<g fill="none" stroke="#c90d0c" stroke-width=".17">
<path d="M74.4 55.3h1.8v.4h-1.8zM75.3 53.2v2.3M75.3 56.2v2.3M75.4 64.9v1.7M42.8 99l-.1-.2h-.4l-.2 .2v.8l.2 .2h.4l.1-.2v-.4h-.3M44 97.1h-.8v.5l.4-.1 .4 .1v.4l-.2 .2h-.4l-.2-.2M44 98.8v1.2l-.8-1.2v1.2M44.4 97.1v.7l.3 .4 .4-.4v-.7M44.4 98.8h.6l.1 .2v.8l-.1 .2h-.6zM50.8 99.4h3.6M50.8 97.6h3.6M43.6 100.6h.4"/>
<path d="M43.8 100.6v1l-.2 .2-.4-.2M44.4 100.6h.6l.1 .2v.8l-.1 .2h-.6zM50.8 101.2h3.6M91.6 108.4h3l-3 3h3zM93.1 106.8v1.5M93.1 111.4v1.5M107.4 106.7h3l-3 3.1h3zM108.9 105.1v1.5M108.9 109.8v1.5"/>
</g>
<path d="M74 66.6h2.7M42.4 96.4l.4-.3 .9-.3h5.3a1.74 1.74 0 0 0 1.8-1.7h1.8v10.6h-1.8a1.81 1.81 0 0 0-1.8-1.7h-5.3a1.74 1.74 0 0 1-1.8-1.8v-3.6l.3-.9zM91.6 109.6l.3 .3h2.5l.2 .3M107.4 108l.3 .2h2.5l.2 .3" fill="none" stroke="#c90d0c" stroke-width=".21"/>
<path d="M46.4 97.6h4.4M46.4 99.4h4.4M47.2 101.2h3.6" fill="none" stroke="#c90d0c" stroke-width="1.3"/>
<path d="M100.2 51.4h-7.1v8.9M57.6 62.1v1.8M54.4 99.4h29.8v19.6h8.9v1.7" fill="none" stroke="#0dab76" stroke-width=".17"/>
<circle cx="93.1" cy="119" r=".33" fill="#0dab76"/>
<g fill="none" stroke="#0dab76" stroke-width=".17">
<path d="M22 51.4v5.4M206.8 53.2v-16h58.7v28.5M262 55v1.8M253.1 63.9h12.4M93.1 112.9v6.1M126.9 111.8v5.4M148.2 109.6v7.6"/>
<circle cx="93.1" cy="119" r=".33"/>
</g>
<circle cx="265.5" cy="63.9" r=".33" fill="#0dab76"/>
<g fill="none" stroke="#0dab76" stroke-width=".17">
<path d="M105.5 172.3h7.1M105.5 170.5h7.1v3.5"/>
<circle cx="265.5" cy="63.9" r=".33"/>
</g>
<circle cx="112.7" cy="172.3" r=".33" fill="#0dab76"/>
<g fill="none" stroke="#0dab76" stroke-width=".17">
<path d="M105.5 166.9h7.1v3.6"/>
<circle cx="112.7" cy="172.3" r=".33"/>
</g>
<circle cx="112.7" cy="170.5" r=".33" fill="#0dab76"/>
<g fill="none" stroke="#0dab76" stroke-width=".17">
<path d="M75.3 58.5l.1 6.4M96.6 90.5v7.1h-42.2M108.9 111.3v5.5M20.2 151h21.4"/>
<circle cx="112.7" cy="170.5" r=".33"/>
</g>
<circle cx="93.1" cy="97.6" r=".33" fill="#0dab76"/>
<g fill="none" stroke="#0dab76" stroke-width=".17">
<path d="M30.9 44.3h-1.8v3.6h1.8M93.1 97.6v9.2"/>
<circle cx="93.1" cy="97.6" r=".33"/>
</g>
<circle cx="29.1" cy="44.3" r=".33" fill="#0dab76"/>
<g fill="none" stroke="#0dab76" stroke-width=".17">
<path d="M18.5 42.5v1.8h10.6M22 44.3v1.8"/>
<circle cx="29.1" cy="44.3" r=".33"/>
</g>
<circle cx="22" cy="44.3" r=".33" fill="#0dab76"/>
<g fill="none" stroke="#0dab76" stroke-width=".17">
<path d="M54.4 101.2h63.6"/>
<circle cx="22" cy="44.3" r=".33"/>
</g>
<circle cx="108.9" cy="101.2" r=".33" fill="#0dab76"/>
<g fill="none" stroke="#0dab76" stroke-width=".17">
<path d="M30.9 46.1h-3.6v8.9h30.3M55.8 46.1h1.8v10.7M108.9 101.2v4"/>
<circle cx="108.9" cy="101.2" r=".33"/>
</g>
<circle cx="57.6" cy="55" r=".33" fill="#0dab76"/>
<g fill="none" stroke="#0dab76" stroke-width=".17">
<path d="M66.4 42.5v3.6h-8.8"/>
<circle cx="57.6" cy="55" r=".33"/>
</g>
<circle cx="57.6" cy="46.1" r=".33" fill="#0dab76"/>
<g fill="none" stroke="#0dab76" stroke-width=".17">
<path d="M94.9 47.9v1.8h5.3M134 46.1v5.3h8.9M262 42.5v7.2M262 46.1h-5.4v7.1h-3.5M148.2 88.7v4.1"/>
<circle cx="57.6" cy="46.1" r=".33"/>
</g>
<circle cx="262" cy="46.1" r=".33" fill="#0dab76"/>
<g fill="none" stroke="#0dab76" stroke-width=".17">
<path d="M256.6 53.2v3.6h-3.5"/>
<circle cx="262" cy="46.1" r=".33"/>
</g>
<circle cx="256.6" cy="53.2" r=".33" fill="#0dab76"/>
<g fill="none" stroke="#0dab76" stroke-width=".17">
<path d="M105.5 156.3h8.9M114.4 147.4v10.7h-8.9"/>
<circle cx="256.6" cy="53.2" r=".33"/>
</g>
<circle cx="114.4" cy="156.3" r=".33" fill="#0dab76"/>
<g fill="none" stroke="#0dab76" stroke-width=".17">
<path d="M75.3 42.3v10.9M94.9 53.2h5.3M110.9 49.7h8.9M110.9 51.4h8.9M167.8 56.8h3.5M167.8 51.4h3.5M167.8 46.1h3.5M178.4 56.8h3.5M178.4 51.4h3.5M178.4 46.1h3.5M203.3 56.8h3.5M203.3 81.7h3.5"/>
<path d="M203.3 85.2h3.5M203.3 88.7h3.5M253.1 81.7h7.1M253.1 85.2h7.1M123.3 101.2h7.1M126.9 101.2v5.3M34.5 143.8v5.4h-14.3M160.7 147.4v1.8M185.5 158.1v1.8"/>
<circle cx="114.4" cy="156.3" r=".33"/>
</g>
<circle cx="126.9" cy="101.2" r=".33" fill="#0dab76"/>
<g fill="none" stroke="#0dab76" stroke-width=".17">
<path d="M137.5 101.2h21.4"/>
<circle cx="126.9" cy="101.2" r=".33"/>
</g>
<circle cx="154" cy="101.2" r=".33" fill="#0dab76"/>
<g fill="none" stroke="#0dab76" stroke-width=".17">
<path d="M253.1 78.1h7.1M20.2 154.5h12.5M71.8 165.1h5.3M185.5 177.6v3.5M162.4 181.1h33.8"/>
<circle cx="154" cy="101.2" r=".33"/>
</g>
<circle cx="185.5" cy="181.1" r=".33" fill="#0dab76"/>
<g fill="none" stroke="#0dab76" stroke-width=".17">
<path d="M203.2 71h3.6M203.3 74.5h3.5M20.2 159.9h12.5M20.2 158.1h12.5M20.2 156.3h12.5M20.2 152.7h12.5M71.8 159.9h5.3M160.7 156.3v3.6M71.8 163.4h5.3M71.8 161.6h5.3M105.5 165.1h7.1M144.7 170.5h26.6"/>
<path d="M160.7 166.9v3.6M185.5 166.9v3.6"/>
<circle cx="185.5" cy="181.1" r=".33"/>
</g>
<circle cx="160.7" cy="170.5" r=".33" fill="#0dab76"/>
<circle cx="160.7" cy="170.5" r=".33" fill="none" stroke="#0dab76" stroke-width=".17"/>
<g font-size="2.6" fill="#c90d0c">
<text x="22.8" y="19">1</text>
<text x="56" y="19">2</text>
<text x="89.2" y="19">3</text>
<text x="122.4" y="19">4</text>
<text x="155.7" y="19">5</text>
<text x="188.8" y="19">6</text>
<text x="222.1" y="19">7</text>
<text x="255.3" y="19">8</text>
<text x="4.7" y="38">A</text>
<text x="273.1" y="38">A</text>
<text x="4.7" y="73.4">B</text>
<text x="273.1" y="73.4">B</text>
<text x="4.7" y="108.8">C</text>
<text x="273" y="108.8">C</text>
<text x="4.7" y="144.1">D</text>
<text x="273" y="144.1">D</text>
<text x="4.7" y="179.4">E</text>
<text x="273.1" y="179.4">E</text>
<text x="22.8" y="198.5">1</text>
<text x="56" y="198.5">2</text>
<text x="89.2" y="198.5">3</text>
<text x="122.4" y="198.5">4</text>
<text x="155.7" y="198.5">5</text>
<text x="188.8" y="198.5">6</text>
<text x="222.1" y="198.5">7</text>
<text x="255.3" y="198.5">8</text>
</g>
<g font-size="2.5" fill="#808080">
<text x="80.6" y="154.1">U4</text>
<text x="80.6" y="176.2">LPS33HWTR</text>
</g>
<g font-size="2.5" fill="#c90d0c">
<text x="207.7" y="184.7">Jacdac_Pressure_Sensor</text>
<text x="244.9" y="195.5">Sheet:</text>
<text x="254.4" y="195.4">1/1</text>
</g>
<g font-size="2.2" fill="#c90d0c">
<text x="212.2" y="159.8">JACDAC</text>
<text x="219.3" y="163.4">Device</text>
<text x="212.2" y="172.3">MILADOR</text>
<text x="221.1" y="175.8">LOGO</text>
<text x="245.1" y="191.8">2022-02-19 6:00 PM</text>
</g>
<g font-size="2" fill="#808080">
<text x="39.6" y="39.7">NCP114ASN330T1G</text>
<text x="40" y="37.9">U1</text>
<text x="222.1" y="99.9">STM32F042F6P6</text>
<text x="90.9" y="113.4" transform="rotate(-90 90.9 113.4)">D2</text>
<text x="106.7" y="111.8" transform="rotate(-90 106.7 111.8)">D3</text>
<text x="143.5" y="113.3">BAT54S,235</text>
<text x="143.8" y="110.2">U3</text>
<text x="98" y="122.1" transform="rotate(-90 98 122.1)">RCLAMP0521PATCT</text>
<text x="113.6" y="122.6" transform="rotate(-90 113.6 122.6)">RCLAMP0521PATCT</text>
</g>
<g font-size="2" fill="#c90d0c">
<text x="228.7" y="50.5">U2</text>
<text x="211.3" y="57.7">RST</text>
<text x="211.3" y="54.1">BOOT0(PB8)</text>
<text x="243.1" y="57.7">VDDA</text>
<text x="244.4" y="54.1">VDD</text>
<text x="244.7" y="64.8">VSS</text>
<text x="211.3" y="71.9">PA11(USB_DM)</text>
<text x="234.1" y="71.9">PA0(TIM2_CH1)</text>
<text x="211.3" y="75.4">PA12(USB_DP)</text>
<text x="234.1" y="75.4">PA1(TIM2_CH2)</text>
<text x="211.3" y="82.5">PA13</text>
<text x="235.3" y="79">PA2(ADC_IN2)</text>
<text x="235.3" y="82.5">PA3(ADC_IN3)</text>
<text x="211.3" y="86.1">PA14(USART2_TX)</text>
<text x="211.3" y="89.6">PB1(ADC_IN9)</text>
<text x="235.3" y="86.1">PA4(I2S1_WS)</text>
<text x="235.8" y="89.6">PA5(I2S1_CK)</text>
<text x="211.3" y="93.2">PF0(I2C1_SDA)</text>
<text x="234.1" y="93.2">PA6(I2S1_MCK)</text>
<text x="211.3" y="96.7">PF1(I2C1_SCL)</text>
<text x="235.8" y="96.7">PA7(I2S1_SD)</text>
</g>
<g font-size="1.7" fill="#808080">
<text x="16.7" y="42.5" transform="rotate(-90 16.7 42.5)">VCC</text>
<text x="64.7" y="44.3" transform="rotate(-90 64.7 44.3)">+3V3</text>
<text x="73.5" y="44.1" transform="rotate(-90 73.5 44.1)">+3V3</text>
<text x="102.9" y="47.3">J2</text>
<text x="132.2" y="47.9" transform="rotate(-90 132.2 47.9)">+3V3</text>
<text x="146.4" y="42.2">D1</text>
<text x="180.2" y="44.3">RGB_B</text>
<text x="183" y="46.7">RGB_B</text>
<text x="260.2" y="44.3" transform="rotate(-90 260.2 44.3)">+3V3</text>
<text x="88" y="53.8">RESET</text>
<text x="93.1" y="49.7" transform="rotate(-90 93.1 49.7)">+3V3</text>
<text x="112.6" y="49.7">SWDIO</text>
<text x="112.6" y="53.2">SWCLK</text>
<text x="120.8" y="50.3">SWDIO</text>
<text x="120.8" y="52.1">SWCLK</text>
<text x="180.2" y="49.7">RGB_G</text>
<text x="183" y="52.1">RGB_G</text>
<text x="94.9" y="55">RESET</text>
<text x="102.9" y="56.8">SWD-ADAPTER-</text>
<text x="180.2" y="55">RGB_R</text>
<text x="183" y="57.4">RGB_R</text>
<text x="196.4" y="57.4">RESET</text>
<text x="203.3" y="58.5">RESET</text>
<text x="146.4" y="62.1">LED-HSMF-C114</text>
<text x="198.7" y="71.6">SCL</text>
<text x="203.1" y="70.4">SCL</text>
<text x="198.5" y="75.1">SDA</text>
<text x="202.8" y="74.3">SDA</text>
<text x="196.3" y="82.3">SWDIO</text>
<text x="203.3" y="79.9">SWDIO</text>
<text x="203.3" y="83.4">SWCLK</text>
<text x="253.1" y="81.7">RGB_G</text>
<text x="253.1" y="78.1">JD_DATA</text>
<text x="261.2" y="82.3">RGB_G</text>
<text x="261.2" y="78.7">JD_DATA</text>
<text x="196" y="85.8">SWCLK</text>
<text x="196.3" y="89.4">RGB_B</text>
<text x="203.3" y="87">RGB_B</text>
<text x="253.1" y="85.2">RGB_R</text>
<text x="261.2" y="85.8">RGB_R</text>
<text x="99.6" y="90.5" transform="rotate(-90 99.6 90.5)">VCC</text>
<text x="146.4" y="90.5" transform="rotate(-90 146.4 90.5)">+3V3</text>
<text x="155.3" y="97.6">JD_DATA</text>
<text x="159.9" y="101.8">JD_DATA</text>
<text x="21" y="146.9">J3</text>
<text x="36.2" y="147.4" transform="rotate(-90 36.2 147.4)">+3V3</text>
<text x="112.6" y="149.2" transform="rotate(-90 112.6 149.2)">+3V3</text>
<text x="158.9" y="149.2" transform="rotate(-90 158.9 149.2)">+3V3</text>
<text x="29.1" y="152.7">SCL</text>
<text x="33.7" y="155.1">SDA</text>
<text x="33.7" y="153.3">SCL</text>
<text x="29.1" y="156.3">SDA</text>
<text x="29.1" y="158.1">CS</text>
<text x="29.1" y="159.8">INT</text>
<text x="33.7" y="158.7">CS</text>
<text x="33.7" y="156.9">SDO</text>
<text x="33.7" y="160.4">INT</text>
<text x="68.3" y="160.4">CS</text>
<text x="70" y="161.6">SCL</text>
<text x="71.8" y="158.1">CS</text>
<text x="183.7" y="159.8" transform="rotate(-90 183.7 159.8)">+3V3</text>
<text x="12.5" y="163.4">HEADER_MALE-1X07</text>
<text x="67.1" y="165.8">SDA</text>
<text x="67.3" y="162.2">SCL</text>
<text x="67.9" y="164">INT</text>
<text x="70" y="166.9">SDA</text>
<text x="71.8" y="163.4">INT</text>
<text x="107.3" y="163.4">SDO</text>
<text x="113.7" y="165.8">SDO</text>
<text x="158.9" y="165.1" transform="rotate(-90 158.9 165.1)">SJ1</text>
<text x="140.2" y="171.1">SCL</text>
<text x="146.4" y="168.7">SCL</text>
<text x="172.4" y="171.1">SCL</text>
<text x="167.8" y="179.4">SDA</text>
<text x="183.7" y="175.8" transform="rotate(-90 183.7 175.8)">SJ2</text>
<text x="157.8" y="181.8">SDA</text>
<text x="197.3" y="181.8">SDA</text>
</g>
<g font-size="1.7" fill="#c90d0c">
<text x="158" y="45.2">Blue</text>
<text x="158" y="50.5">Green</text>
<text x="158" y="55.9">Red</text>
</g>
<g font-size="1.5" fill="#808080">
<text x="32" y="44.1">1</text>
<text x="32" y="45.8">2</text>
<text x="32" y="47.6">3</text>
<text x="36.1" y="44.9">IN</text>
<text x="36.1" y="46.7">GND</text>
<text x="47.5" y="46.6">OUT</text>
<text x="53.8" y="47.6">4</text>
<text x="53.8" y="45.8">5</text>
<text x="165.8" y="45.8">4</text>
<text x="36.1" y="48.4">EN</text>
<text x="48.5" y="48.4">NC</text>
<text x="101.3" y="49.4">1</text>
<text x="101.3" y="51.2">3</text>
<text x="101.3" y="53">5</text>
<text x="109" y="49.4">2</text>
<text x="109" y="51.2">4</text>
<text x="144" y="51.2">1</text>
<text x="165.8" y="51.2">3</text>
<text x="207.6" y="53">1</text>
<text x="251.5" y="53">16</text>
<text x="165.8" y="56.5">2</text>
<text x="207.6" y="56.5">4</text>
<text x="251.5" y="56.5">5</text>
<text x="251.5" y="63.6">15</text>
<text x="206.8" y="70.7">17</text>
<text x="251.5" y="70.7">6</text>
<text x="206.8" y="74.3">18</text>
<text x="251.5" y="77.9">8</text>
<text x="251.5" y="74.3">7</text>
<text x="206.8" y="81.4">19</text>
<text x="251.5" y="81.4">9</text>
<text x="206.8" y="85">20</text>
<text x="206.8" y="88.5">14</text>
<text x="251.5" y="88.5">11</text>
<text x="251.5" y="85">10</text>
<text x="148" y="94.7" transform="rotate(-90 148 94.7)">2</text>
<text x="207.6" y="95.6">3</text>
<text x="207.6" y="92.1">2</text>
<text x="251.5" y="95.6">13</text>
<text x="251.5" y="92.1">12</text>
<text x="52.5" y="99.1">GND1*4</text>
<text x="52.5" y="97.4">VDD1*3</text>
<text x="52.5" y="100.9">JD1*3</text>
<text x="147.7" y="101.7">D</text>
<text x="148.7" y="98.9" transform="rotate(-90 148.7 98.9)">S</text>
<text x="152.1" y="100.9">3</text>
<text x="92.8" y="106.6" transform="rotate(-90 92.8 106.6)">2</text>
<text x="108.7" y="104.9" transform="rotate(-90 108.7 104.9)">2</text>
<text x="148.7" y="104.4" transform="rotate(-90 148.7 104.4)">G</text>
<text x="92.8" y="114" transform="rotate(-90 92.8 114)">1</text>
<text x="93.6" y="111.3" transform="rotate(-90 93.6 111.3)">AA2</text>
<text x="108.7" y="112.4" transform="rotate(-90 108.7 112.4)">1</text>
<text x="109.5" y="109.6" transform="rotate(-90 109.5 109.6)">AA2</text>
<text x="148" y="108.5" transform="rotate(-90 148 108.5)">1</text>
<text x="20.1" y="148.9">1</text>
<text x="20.1" y="150.7">2</text>
<text x="20.1" y="152.5">3</text>
<text x="20.1" y="154.3">4</text>
<text x="20.1" y="156">5</text>
<text x="20.1" y="157.8">6</text>
<text x="20.1" y="159.6">7</text>
<text x="78.2" y="161.4">2</text>
<text x="78.2" y="159.6">6</text>
<text x="82.3" y="160.4">CS</text>
<text x="95" y="158.6">VDD_IO</text>
<text x="97.3" y="156.8">VDD</text>
<text x="103.6" y="156">10</text>
<text x="103.6" y="157.8">1</text>
<text x="160.4" y="161.4" transform="rotate(-90 160.4 161.4)">2</text>
<text x="78.2" y="164.9">4</text>
<text x="78.2" y="163.2">7</text>
<text x="82.3" y="162.1">SCL/SPC</text>
<text x="82.3" y="165.7">SDA/SDI/SDO</text>
<text x="82.3" y="163.9">INT_DRDY</text>
<text x="94" y="165.7">SDO/SA0</text>
<text x="97.4" y="167.5">RES</text>
<text x="103.6" y="166.7">3</text>
<text x="103.6" y="164.9">5</text>
<text x="160.4" y="166.2" transform="rotate(-90 160.4 166.2)">1</text>
<text x="93.4" y="172.8">EXP_GND</text>
<text x="97.1" y="171">GND</text>
<text x="103.6" y="170.3">8*2</text>
<text x="103.6" y="172">EP</text>
<text x="185.3" y="172" transform="rotate(-90 185.3 172)">2</text>
<text x="185.3" y="176.9" transform="rotate(-90 185.3 176.9)">1</text>
</g>
</svg>
